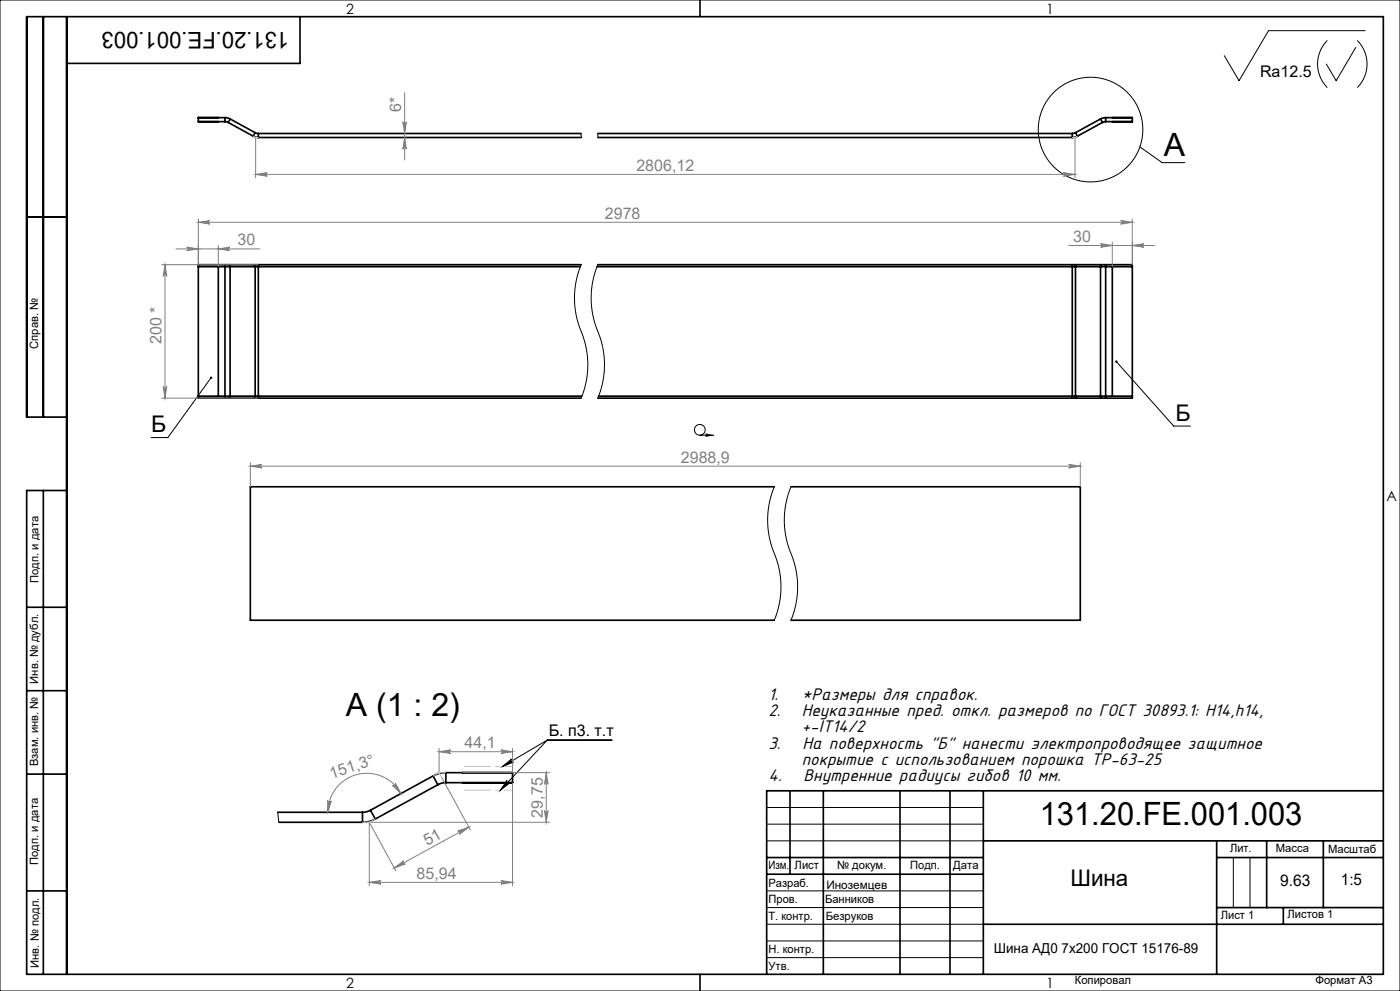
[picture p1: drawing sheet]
<svg xmlns="http://www.w3.org/2000/svg" width="420mm" height="297mm" viewBox="0 0 420 297" stroke-linecap="round" stroke-linejoin="round" font-family="sans-serif">
<g fill="none" stroke="#000" stroke-width=".5">
<path d="M13 5v120M20 5v287M90 5v14h-70M210 0v5M59.5 35.3v1.2M59.5 35.3h8M59.5 36.5h8M59.5 35.3h.1M59.5 36.5h.1M65.5 35.3h.1M65.5 36.5h.1M67.5 35.3v1.2"/>
<path d="M67.5 35.3l1.5 .4M67.5 36.5l1 .2M68.5 36.7l7.5 4.1M69 35.7l-.5 1M69 35.7l7.5 4.1M76.5 39.8l1 .2M76.5 39.8l-.5 1M322.6 39.8l.6 1M322.6 39.8l-.9 .2M330.2 35.7l.5 1M330.2 35.7l-7.6 4.1M330.7 36.7l-7.5 4.1"/>
<path d="M331.7 35.3l-1.5 .4M331.7 35.3v1.2M331.7 36.5l-1 .2M331.7 36.5h8M333.7 35.3h.1M333.7 36.5h.1M339.7 35.3v1.2M339.7 35.3h-8M339.7 35.3h.1M339.7 36.5h.1M76 40.8l1.5 .4M77.5 40v1.2"/>
<path d="M77.5 40h96.8M77.5 41.2h96.8M179.3 40h142.4M179.3 41.2h142.4M321.7 40v1.2M323.2 40.8l-1.5 .4M8 65h12M59.5 79.9v38.8M59.5 79.9h8M65.5 79.9v38.8M67.5 79.3v.6M67.5 79.3h-8v.6"/>
<path d="M67.5 79.9h1.5M67.5 79.9v38.8M67.5 79.3h8.8M68.7 79.3l.3 .6M69 79.9h7.5M69 79.9v38.8M76.3 79.3h1.2M76.3 79.3l.2 .6M76.5 79.9h1M76.5 79.9v38.8M77.5 79.3v.6M77.5 79.3h96.8"/>
<path d="M77.5 79.9h96.6M77.5 79.9v38.8M179.1 79.9h142.6M179.3 79.3h142.4M321.7 79.9h.9M321.7 79.3v.6M321.7 79.9v38.8M321.7 79.3h1.2M322.6 79.9h7.6M322.6 79.9v38.8M322.9 79.3l-.3 .6M322.9 79.3h7.5"/>
<path d="M330.2 79.9h1.5M330.2 79.9v38.8M330.4 79.3h1.3M330.5 79.3l-.3 .6M331.7 79.3v.6M331.7 79.9h8M331.7 79.9v38.8M331.7 79.3h8v.6M333.7 79.9v38.8M339.7 79.9v38.8M59.5 118.7v.6h8M59.5 118.7h8"/>
<path d="M67.5 119.3h8.8M67.5 118.7h1.5M67.5 118.7v.6M69 118.7l-.3 .6M69 118.7h7.5M76.3 119.3h1.2M76.5 118.7l-.2 .6M76.5 118.7h1M77.5 118.7v.6M77.5 119.3h96.8M77.5 118.7h97.1M179.3 119.3h142.4"/>
<path d="M179.6 118.7h142.1M321.7 119.3h1.2M321.7 118.7h.9M321.7 118.7v.6M322.6 118.7l.3 .6M322.6 118.7h7.6M322.9 119.3h7.5M330.2 118.7h1.5M330.2 118.7l.3 .6M330.4 119.3h1.3M331.7 118.7v.6M331.7 118.7h8"/>
<path d="M339.7 118.7v.6h-8M20 125h-12v-120h407v287h-407v-145h12M13 147v145M232.3 145.9h-157.2v40h157.2M237.3 145.9h86.8v40h-86.8M8 182h12M8 207h12M8 232h12M129.9 232.5l1.5 2.7M129.9 232.5l-18.8 10.3M131.4 235.2l-18.8 10.3M133.8 231.6a8 8 0 0 0-3.9 .9"/>
<path d="M133.8 231.6v3M133.8 234.6l-1.3 .1-1.1 .5M133.8 231.6h20M133.8 234.6h20M138.8 231.6h15M138.8 234.6h.1M153.8 231.6v3M153.8 234.6h.1M237 237v25M247 237v55M270 237v55M285 237v55"/>
<path d="M295 237v55M415 237h-185v55M83.3 243.4h25.4M83.7 246.4h25M108.7 243.4v3M111.1 242.8l1.5 2.7M111.1 242.8l-1.1 .5-1.3 .1M112.6 245.5a8 8 0 0 1-3.9 .9M230 257h65M295 252h120M365 252v40M365 257h50"/>
<path d="M380 252v20M397 252v20M8 267h12M230 262h65M295 277h120M365 272h50M385 272v5M210 292v5"/>
</g>
<g fill="none" stroke="#000" stroke-width=".3">
<path d="M0 0h420v297h-420zM398.2 12.1a10 10 0 0 0 0 14.2M406.7 14.2l-5.9 10-2.9-5M407.2 12.1a10 10 0 0 1 0 14.2M409.5 9.2h-28.9l-8.9 15-4.4-7.5M174.3 40v1.2M179.3 40v1.2M342 44l6.7 4.7h6.7M174.3 79.3a27 27 0 0 0 .8 22.1 26 26 0 0 1-.8 17.9M179.3 79.3a27 27 0 0 0 .8 22.1 26 26 0 0 1-.8 17.9M63.3 113.2l-12.9 17.9h-5.1M334.9 108.4l17.2 19.3h5"/>
<path d="M209.9 130.4h4.3M232.3 145.9a27 27 0 0 0 .7 22 26 26 0 0 1-.7 18M237.3 145.9a27 27 0 0 0 .7 22 26 26 0 0 1-.7 18M150.8 229.7l2.7-2.2a.54 .54 0 0 0-.2 .7 .54 .54 0 0 0 .7 .2zM152.1 233.9a.54 .54 0 0 0 .1 .7 .54 .54 0 0 0 .7 0l-2.8 2.2zM164.2 221.8h19.4M164.2 221.8l-14.1 15M164.2 221.8l-13.4 7.9M83.3 243.4l.4 3M230 242h65M230 247h65M230 252h65"/>
<path d="M370 257v15M375 257v15M230 267h65M230 272h65M230 277h65M230 282h65M230 287h65"/>
<circle cx="327.2" cy="38.8" r="15.7"/>
<circle cx="209.9" cy="128.8" r="1.61"/>
</g>
<g fill="#000">
<path d="M211.7 129.9l2.5 .5-2.5 .6z"/>
<path d="M334.7 108.1a.36 .36 0 0 0 .1 .6 .36 .36 0 0 0 .5-.4 .36 .36 0 0 0-.6-.3l.2 .4zM63.1 113a.36 .36 0 0 0 0 .5 .36 .36 0 0 0 .5-.1 .36 .36 0 0 0-.1-.5l-.2 .3 .2-.3z"/>
<path d="M152.1 233.9a.54 .54 0 0 0 .1 .7 .54 .54 0 0 0 .7 0l-2.8 2.2zM150.8 229.7l2.7-2.2a.54 .54 0 0 0-.2 .7 .54 .54 0 0 0 .7 .2z"/>
</g>
<g fill="none" stroke="#808080" stroke-width=".3">
<path d="M120.9 36.5a.54 .54 0 0 0 .5 .5 .54 .54 0 0 0 .5-.5l-.5 3.5zM121.4 27.8v20.1M76.7 41.2v12.1M76.7 52.3h245.8M76.7 52.3l3.5-.6a.54 .54 0 0 0-.5 .6 .54 .54 0 0 0 .5 .5zM121.4 41.2l.5 3.5a.54 .54 0 0 0-.5-.5 .54 .54 0 0 0-.5 .5zM319 51.7l3.5 .6-3.5 .5a.54 .54 0 0 0 .5-.5 .54 .54 0 0 0-.5-.6zM322.5 41.2v12.1M48.5 79.3h29M49.5 79.3v40M49.5 79.3l.5 3.5a.54 .54 0 0 0-.5-.5 .54 .54 0 0 0-.5 .5zM52.8 74.6h25.2"/>
<path d="M56 74.1l3.5 .5-3.5 .5a.54 .54 0 0 0 .5-.5 .54 .54 0 0 0-.5-.5zM59.5 65.6v13.7M59.5 66.6h280.2M59.5 66.6l3.5-.5a.54 .54 0 0 0-.5 .5 .54 .54 0 0 0 .5 .6zM65.5 74.6l3.5-.5a.54 .54 0 0 0-.5 .5 .54 .54 0 0 0 .5 .5zM65.5 73.6v6.3M320.6 73.6h25.8M330.2 73l3.5 .6-3.5 .5a.54 .54 0 0 0 .5-.5 .54 .54 0 0 0-.5-.6zM333.7 72.6v7.3M336.2 66.1l3.5 .5-3.5 .6a.54 .54 0 0 0 .5-.6 .54 .54 0 0 0-.5-.5zM339.7 65.6v13.7M339.7 73.6l3.5-.6a.54 .54 0 0 0-.5 .6 .54 .54 0 0 0 .5 .5z"/>
<path d="M48.5 119.3h29M49 115.8a.54 .54 0 0 0 .5 .5 .54 .54 0 0 0 .5-.5l-.5 3.5zM75.1 138.7v7.2M75.1 139.7h249M75.1 139.7l3.5-.5a.54 .54 0 0 0-.5 .5 .54 .54 0 0 0 .5 .5zM320.6 139.2l3.5 .5-3.5 .5a.54 .54 0 0 0 .5-.5 .54 .54 0 0 0-.5-.5zM324.1 138.7v7.2M98.3 239.9a.54 .54 0 0 0 .5 .6 .54 .54 0 0 0 .6-.4l-1.1 3.3zM117.7 235.4a.54 .54 0 0 0 .8 0 .54 .54 0 0 0 .1-.7l1.7 3.1zM120.3 237.8a11.7 11.7 0 0 0-13.2-5.7 11.7 11.7 0 0 0-8.8 11.3M131.7 224.3v7.3M131.7 225.3h22.1"/>
<path d="M131.7 225.3l3.5-.6a.54 .54 0 0 0-.5 .6 .54 .54 0 0 0 .5 .5zM132.4 232.9l8.7 15.9M138.8 231.6h26.1M150.3 224.7l3.5 .6-3.5 .5a.54 .54 0 0 0 .5-.5 .54 .54 0 0 0-.5-.6zM153.8 224.3v7.2M153.8 234.6v30.8M163.9 231.6v14.8M163.9 231.6l.5 3.5a.54 .54 0 0 0-.5-.5 .54 .54 0 0 0-.6 .5zM108.8 246.4h56.1M137.3 249.1l3.3-1.2-2.8 2.1a.54 .54 0 0 0 .2-.7 .54 .54 0 0 0-.7-.2zM140.6 247.9l-22.3 12.2M163.3 242.9a.54 .54 0 0 0 .6 .5 .54 .54 0 0 0 .5-.5l-.5 3.5z"/>
<path d="M110.8 264.4l3.5-.5a.54 .54 0 0 0-.5 .5 .54 .54 0 0 0 .5 .6zM110.8 264.4h43M118.3 260.1l2.8-2.1a.54 .54 0 0 0-.2 .7 .54 .54 0 0 0 .7 .2zM118.8 261l-8-14.6v19M150.3 263.9l3.5 .5-3.5 .6a.54 .54 0 0 0 .5-.6 .54 .54 0 0 0-.5-.5z"/>
</g>
<path d="M139.3 229.7h14.6M139.3 236.8h14.6" fill="none" stroke="#c0c0c0" stroke-width=".3" stroke-dasharray="15.2 1.3 1.3 1.3" stroke-dashoffset="7.3" stroke-linecap="butt"/>
<path d="M76 40.8l.9 .5M76.5 41.2h1M321.7 41.2h1M323.2 40.8l-.9 .5M131.2 231.6h2.6M131.7 231.6l.7 1.3M132.2 231.3l-2.3 1.2M108.8 246.4h2.5M112.6 245.5l-2.2 1.2" fill="none" stroke="#c0c0c0" stroke-width=".3"/>
<g fill="#808080">
<path d="M339.7 73.6l3.5-.6a.54 .54 0 0 0-.5 .6 .54 .54 0 0 0 .5 .5zM330.2 73l3.5 .6-3.5 .5a.54 .54 0 0 0 .5-.5 .54 .54 0 0 0-.5-.6zM65.5 74.6l3.5-.5a.54 .54 0 0 0-.5 .5 .54 .54 0 0 0 .5 .5zM56 74.1l3.5 .5-3.5 .5a.54 .54 0 0 0 .5-.5 .54 .54 0 0 0-.5-.5z"/>
<path d="M76.7 52.3l3.5-.6a.54 .54 0 0 0-.5 .6 .54 .54 0 0 0 .5 .5zM319 51.7l3.5 .6-3.5 .5a.54 .54 0 0 0 .5-.5 .54 .54 0 0 0-.5-.6zM59.5 66.6l3.5-.5a.54 .54 0 0 0-.5 .5 .54 .54 0 0 0 .5 .6zM336.2 66.1l3.5 .5-3.5 .6a.54 .54 0 0 0 .5-.6 .54 .54 0 0 0-.5-.5zM75.1 139.7l3.5-.5a.54 .54 0 0 0-.5 .5 .54 .54 0 0 0 .5 .5zM320.6 139.2l3.5 .5-3.5 .5a.54 .54 0 0 0 .5-.5 .54 .54 0 0 0-.5-.5z"/>
<path d="M117.7 235.4a.54 .54 0 0 0 .8 0 .54 .54 0 0 0 .1-.7l1.7 3.1zM98.3 239.9a.54 .54 0 0 0 .5 .6 .54 .54 0 0 0 .6-.4l-1.1 3.3z"/>
<path d="M121.4 41.2l.5 3.5a.54 .54 0 0 0-.5-.5 .54 .54 0 0 0-.5 .5zM120.9 36.5a.54 .54 0 0 0 .5 .5 .54 .54 0 0 0 .5-.5l-.5 3.5zM163.3 242.9a.54 .54 0 0 0 .6 .5 .54 .54 0 0 0 .5-.5l-.5 3.5zM163.9 231.6l.5 3.5a.54 .54 0 0 0-.5-.5 .54 .54 0 0 0-.6 .5z"/>
<path d="M49.5 79.3l.5 3.5a.54 .54 0 0 0-.5-.5 .54 .54 0 0 0-.5 .5zM49 115.8a.54 .54 0 0 0 .5 .5 .54 .54 0 0 0 .5-.5l-.5 3.5z"/>
<path d="M131.7 225.3l3.5-.6a.54 .54 0 0 0-.5 .6 .54 .54 0 0 0 .5 .5zM150.3 224.7l3.5 .6-3.5 .5a.54 .54 0 0 0 .5-.5 .54 .54 0 0 0-.5-.6zM110.8 264.4l3.5-.5a.54 .54 0 0 0-.5 .5 .54 .54 0 0 0 .5 .6zM150.3 263.9l3.5 .5-3.5 .6a.54 .54 0 0 0 .5-.6 .54 .54 0 0 0-.5-.5z"/>
<path d="M118.3 260.1l2.8-2.1a.54 .54 0 0 0-.2 .7 .54 .54 0 0 0 .7 .2zM137.3 249.1l3.3-1.2-2.8 2.1a.54 .54 0 0 0 .2-.7 .54 .54 0 0 0-.7-.2z"/>
</g>
<g font-size="9.6">
<text x="349.2" y="46.7">A</text>
<text x="103.7" y="214.6">A (1 : 2)</text>
<text x="311.9" y="247.3">131.20.FE.001.003</text>
</g>
<g font-size="6.9">
<text x="86.8" y="9.5" transform="rotate(-180 86.8 9.5)">131.20.FE.001.003</text>
<text x="45.4" y="129.6">Б</text>
<text x="352.7" y="126.1">Б</text>
<text x="321.2" y="265.6">Шина</text>
</g>
<g font-size="5.6">
<text x="230.6" y="209.7">1.</text>
<text x="240.6" y="209.7">*Размеры для справок.</text>
<text x="230.6" y="214.6">2.</text>
<text x="240.6" y="214.6">Неуказанные пред. откл. размеров по ГОСТ 30893.1: H14,h14,</text>
<text x="240.6" y="219.5">+-IT14/2</text>
<text x="230.6" y="224.4">3.</text>
<text x="240.7" y="224.4">На поверхность &quot;Б&quot; нанести электропроводящее защитное</text>
<text x="240.6" y="229.3">покрытие с использованием порошка ТР-63-25</text>
<text x="230.6" y="234.2">4.</text>
<text x="241.1" y="234.2">Внутренние радиусы гибов 10 мм.</text>
</g>
<g font-size="4.8">
<text x="378" y="23.1">Ra12.5</text>
<text x="164.6" y="220.7">Б. п3. т.т</text>
<text x="384" y="265.6">9.63</text>
<text x="402.3" y="265.3">1:5</text>
</g>
<g font-size="4.8" fill="#808080">
<text x="120.3" y="33.7" transform="rotate(-90 120.3 33.7)">6*</text>
<text x="190.9" y="51.2">2806,12</text>
<text x="181.5" y="65.5">2978</text>
<text x="71.3" y="73.5">30</text>
<text x="322" y="72.5">30</text>
<text x="48.4" y="103.1" transform="rotate(-90 48.4 103.1)">200 *</text>
<text x="204.3" y="138.6">2988,9</text>
<text x="139.4" y="224.2">44,1</text>
<text x="99.4" y="233.5" transform="rotate(-18 99.4 233.5)">151,3°</text>
<text x="162.8" y="245" transform="rotate(-90 162.8 245)">29,75</text>
<text x="128.1" y="253.5" transform="rotate(-29 128.1 253.5)">51</text>
<text x="125" y="263.4">85,94</text>
</g>
<g font-size="4.2">
<text x="103.8" y="4.2">2</text>
<text x="313.8" y="4.2">1</text>
<text x="415.9" y="150.2">A</text>
<text x="103.8" y="296.2">2</text>
<text x="313.8" y="296.2">1</text>
</g>
<text font-size="4.1" x="298.1" y="285.6">Шина АД0 7х200 ГОСТ 15176-89</text>
<text font-size="3.5" x="247.9" y="266.4">Иноземцев</text>
<g font-size="3.4">
<text x="11.5" y="104.5" transform="rotate(-90 11.5 104.5)">Справ. №</text>
<text x="11.6" y="174.7" transform="rotate(-90 11.6 174.7)">Подп. и дата</text>
<text x="11.4" y="204.9" transform="rotate(-90 11.4 204.9)">Инв. № дубл.</text>
<text x="11.4" y="229.6" transform="rotate(-90 11.4 229.6)">Взам. инв. №</text>
<text x="369" y="255.5">Лит.</text>
<text x="382.8" y="255.5">Масса</text>
<text x="398.4" y="255.6">Масштаб</text>
<text x="11.4" y="259.2" transform="rotate(-90 11.4 259.2)">Подп. и дата</text>
<text x="230.5" y="260.5">Изм.</text>
<text x="238.4" y="260.4">Лист</text>
<text x="251.1" y="260.4">№ докум.</text>
<text x="273" y="260.4">Подп.</text>
<text x="286" y="260.4">Дата</text>
<text x="230.5" y="265.7">Разраб.</text>
<text x="230.5" y="275.7">Т. контр.</text>
<text x="230.6" y="270.7">Пров.</text>
<text x="247.5" y="270.6">Банников</text>
<text x="247.7" y="275.6">Безруков</text>
<text x="366.2" y="275.3">Лист 1</text>
<text x="386.3" y="275.2">Листов 1</text>
<text x="230.6" y="285.7">Н. контр.</text>
<text x="11.6" y="290" transform="rotate(-90 11.6 290)">Инв. № подл.</text>
<text x="230.6" y="290.7">Утв.</text>
<text x="322.5" y="295">Копировал</text>
<text x="394.6" y="295">Формат А3</text>
</g>
</svg>
